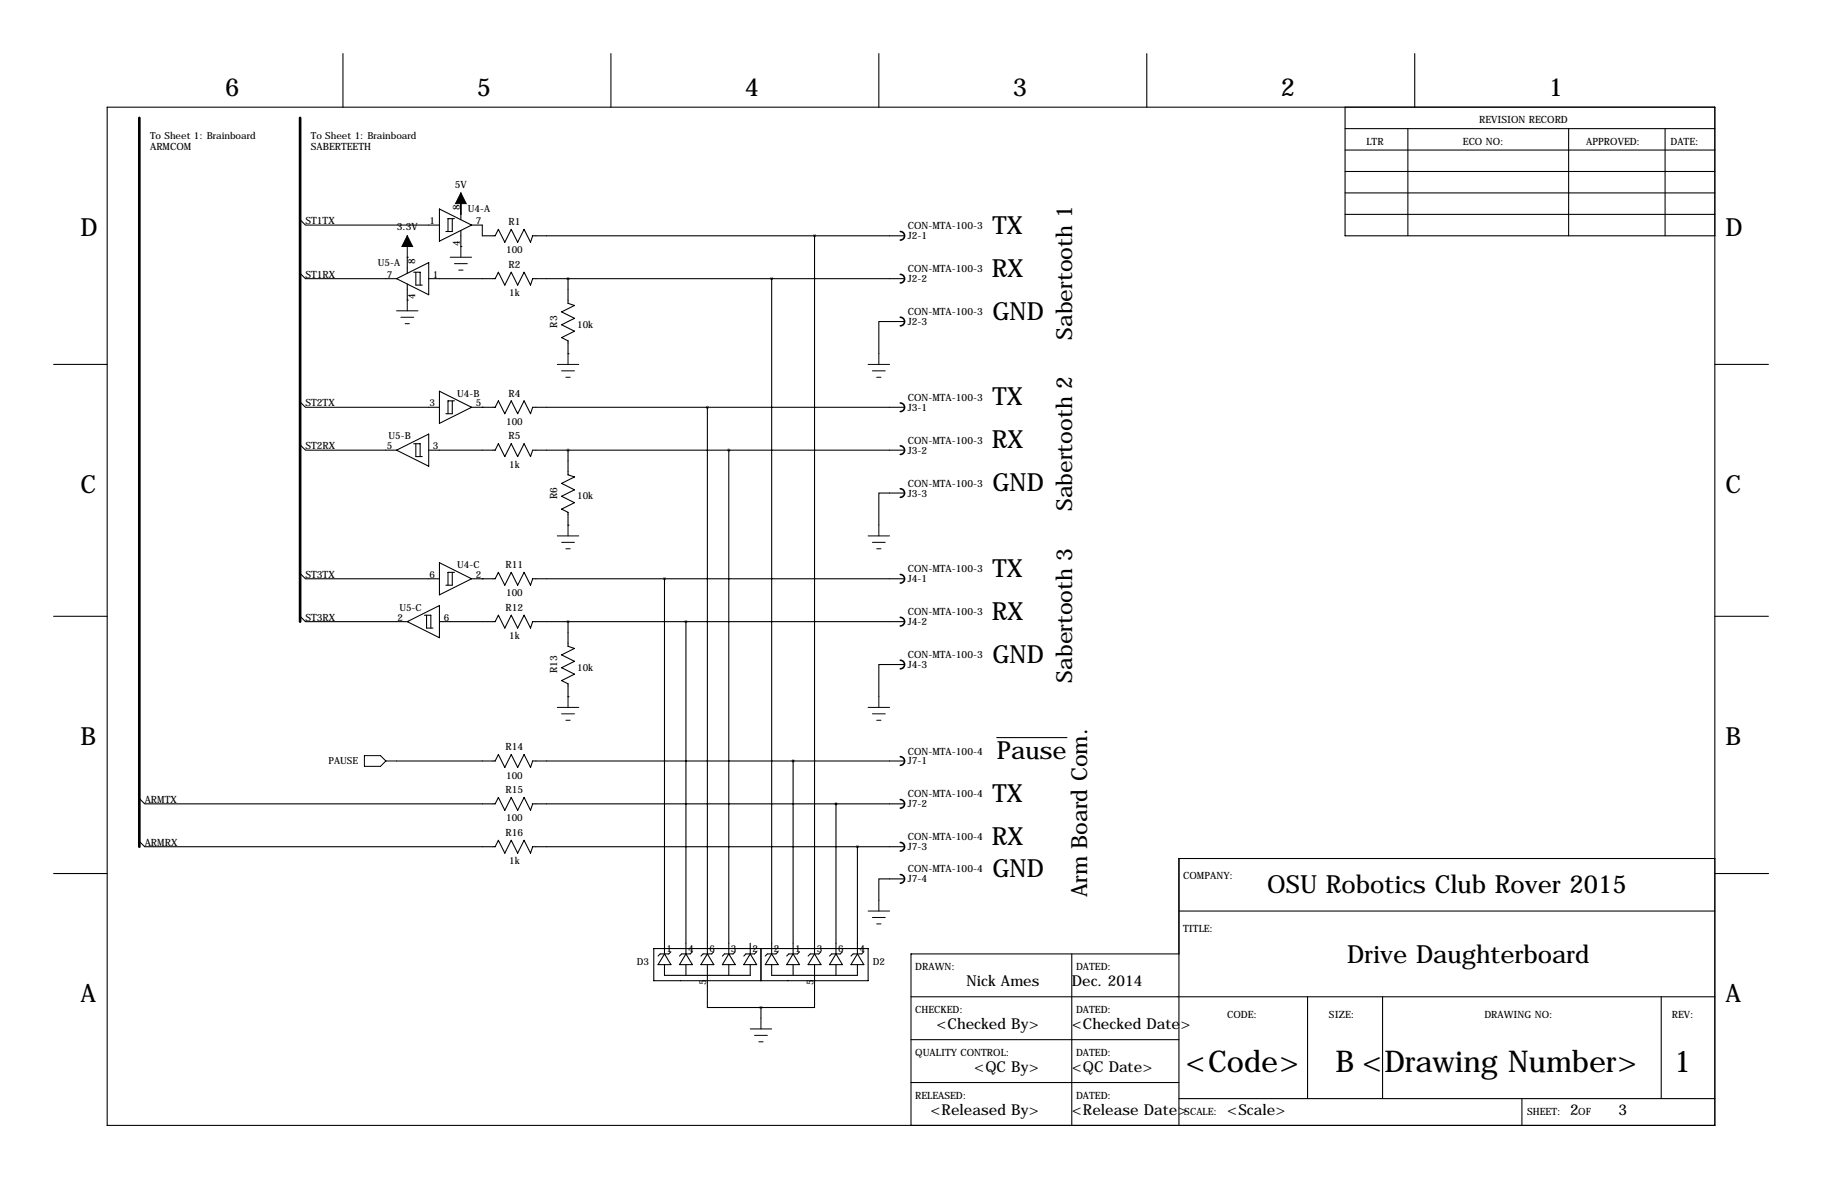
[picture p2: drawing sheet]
<svg xmlns="http://www.w3.org/2000/svg" width="432mm" height="279mm" viewBox="0 0 432 279" stroke-linecap="round" stroke-linejoin="round" font-family="sans-serif">
<g fill="none" stroke="#000" stroke-width=".25">
<path d="M81.3 12.7v12.7M144.8 12.7v12.7M208.3 12.7v12.7M271.8 12.7v12.7M335.3 12.7v12.7M25.4 25.4h381v241.3h-381zM318.8 30.5h87.6M318.8 35.6h87.6M318.8 25.4v30.5h87.6M333.7 30.5v25.4M371.8 30.5v25.4M394.6 30.5v25.4"/>
<path d="M71.1 52.1l1.3 1.2h31.7M104.1 49.5l7.7 3.8-7.7 3.9zM107.2 51.8v3.1h-1.5M107.7 51.8h-1.5v3.1M109.2 58.4h.1M109.2 48.3v3.8M109.2 54.6v3.8M111.8 53.3h2.5v2.6h3l.8-1.5 1.5 3 1.6-3 1.5 3 1.5-3 1.5 3 .5-1.5h88.2M193 55.9v170.2M318.8 45.7h87.6M318.8 50.8h87.6M318.8 40.6h87.6"/>
<path d="M71.1 64.8l1.3 1.2h21.6M94 66l7.6-3.8v7.6zM96.5 61h.1M96.5 71.1h.1M96.5 61v3.8M96.5 67.3v3.8M98 64.5h1.6v3.1M98.6 64.5v3.1h1.5M101.6 66h15.7l.8-1.5 1.5 3.1 1.6-3.1 1.5 3.1 1.5-3.1 1.5 3.1 .5-1.6h88.2M134.6 66v5.9l1.5 .5-3 1.5 3 1.5-3 1.6 3 1.5-3 1.5 1.5 .8v3M182.9 66v160.1M214.4 76.2h-6.1v7.6"/>
<path d="M12.7 86.4h12.7M71.1 95.2l1.3 1.3h31.7M104.1 92.7l7.7 3.8-7.7 3.8zM107.2 95v3h-1.5M107.7 95h-1.5v3M111.8 96.5h5.5l.8-1.5 1.5 3 1.6-3 1.5 3 1.5-3 1.5 3 .5-1.5h88.2M114.3 96.5h.1M134.6 83.8h.1M167.6 96.5v129.6M406.4 86.4h12.7M71.1 105.4l1.3 1.3h21.6M94 106.7l7.6-3.8v7.6z"/>
<path d="M98 105.2h1.6v3M98.6 105.2v3h1.5M101.6 106.7h15.7l.8-1.5 1.5 3 1.6-3 1.5 3 1.5-3 1.5 3 .5-1.5h88.2M134.6 106.7v5.8l1.5 .5-3 1.6 3 1.5-3 1.5 3 1.5-3 1.6 1.5 .7v3.1M172.7 106.7v119.4M214.4 116.8h-6.1v7.7M71.1 135.9l1.3 1.3h31.7M104.1 133.3l7.7 3.9-7.7 3.8zM107.2 135.6v3.1h-1.5M107.7 135.6h-1.5v3.1M111.8 137.2h5.5l.8-1.6 1.5 3.1 1.6-3.1 1.5 3.1 1.5-3.1 1.5 3.1 .5-1.5h88.2M114.3 137.2h.1"/>
<path d="M134.6 124.5h.1M157.5 137.2v88.9M12.7 146h12.7M71.1 146l1.3 1.3h24.1M96.5 147.3l7.6-3.8v7.6zM100.6 145.8h1.5v3M101.1 145.8v3h1.5M104.1 147.3h13.2l.8-1.5 1.5 3 1.6-3 1.5 3 1.5-3 1.5 3 .5-1.5h88.2M134.6 147.3v5.9l1.5 .5-3 1.5 3 1.5-3 1.5 3 1.6-3 1.5 1.5 .8v3M162.6 147.3v78.8M214.4 157.5h-6.1v7.6M406.4 146h12.7"/>
<path d="M134.6 165.1h.1M236.2 174.8h16.7M33 199.4l1.3 1.3h83l.8-1.6 1.5 3.1 1.6-3.1 1.5 3.1 1.5-3.1 1.5 3.1 .5-1.5h88.2M33 189.2l1.3 1.3h83l.8-1.5 1.5 3 1.6-3 1.5 3 1.5-3 1.5 3 .5-1.5h88.2M94 180.3h23.3l.8-1.5 1.5 3.1 1.6-3.1 1.5 3.1 1.5-3.1 1.5 3.1 .5-1.6h88.2M188 180.3v45.8M198.1 190.5v35.6M12.7 207h12.7M203.2 200.7v25.4M214.4 208.3h-6.1v5.1M279.4 215.9h127M406.4 203.5h-127v63.2"/>
<path d="M406.5 207h12.7M154.9 224.8h50.8v7.6h-50.8zM157.5 226.1l1.5 2.5h-3zM157.5 228.6v2.5h20.3v-2.5M159 225.6l-.5 .5h-2l-.5 .5M162.6 226.1l1.5 2.5h-3.1zM162.6 228.6v2.5M164.1 225.6l-.5 .5h-2.1l-.5 .5M167.6 228.6v10.2h12.7M167.6 226.1l1.6 2.5h-3.1zM169.2 225.6l-.5 .5h-2.1l-.5 .5M172.7 226.1l1.5 2.5h-3z"/>
<path d="M172.7 228.6v2.5M174.2 225.6l-.5 .5h-2l-.5 .5M177.8 226.1l1.5 2.5h-3zM177.8 223.5v2.6M179.3 225.6l-.5 .5h-2l-.5 .5M180.3 224.8v7.6M180.3 238.8v2.5M182.9 226.1l1.5 2.5h-3zM182.9 228.6v2.5h20.3v-2.5M184.4 225.6l-.5 .5h-2l-.5 .5M188 226.1l1.5 2.5h-3.1zM188 228.6v2.5"/>
<path d="M189.5 225.6l-.5 .5h-2.1l-.5 .5M193 228.6v10.2h-12.7M193 226.1l1.6 2.5h-3.1zM194.6 225.6l-.5 .5h-2.1l-.5 .5M198.1 226.1l1.5 2.5h-3zM198.1 228.6v2.5M199.6 225.6l-.5 .5h-2l-.5 .5M203.2 226.1l1.5 2.5h-3zM204.7 225.6l-.5 .5h-2l-.5 .5M215.9 236.2h190.5M254 226.1v40.6M279.4 226.1h-63.5v40.6"/>
<path d="M309.9 236.2v24.1M327.7 236.2v24.1M393.7 236.2v24.1M215.9 246.4h63.5M215.9 256.5h63.5M279.4 260.3h127M360.7 260.3v6.4"/>
</g>
<g fill="none" stroke="#000" stroke-width=".38">
<path d="M213.4 54.9a1.02 1.02 0 0 1 1 1 1.02 1.02 0 0 1-1 1M213.4 65a1.02 1.02 0 0 1 1 1 1.02 1.02 0 0 1-1 1.1M213.4 75.2a1.02 1.02 0 0 1 1 1 1.02 1.02 0 0 1-1 1M213.4 95.5a1.02 1.02 0 0 1 1 1 1.02 1.02 0 0 1-1 1M213.4 105.7a1.02 1.02 0 0 1 1 1 1.02 1.02 0 0 1-1 1M213.4 115.8a1.02 1.02 0 0 1 1 1 1.02 1.02 0 0 1-1 1.1M213.4 136.1a1.02 1.02 0 0 1 1 1.1 1.02 1.02 0 0 1-1 1M213.4 146.3a1.02 1.02 0 0 1 1 1 1.02 1.02 0 0 1-1 1M213.4 156.5a1.02 1.02 0 0 1 1 1 1.02 1.02 0 0 1-1 1M213.4 179.3a1.02 1.02 0 0 1 1 1 1.02 1.02 0 0 1-1 1.1M213.4 189.5a1.02 1.02 0 0 1 1 1 1.02 1.02 0 0 1-1 1M213.4 199.6a1.02 1.02 0 0 1 1 1.1 1.02 1.02 0 0 1-1 1"/>
<path d="M213.4 207.3a1.02 1.02 0 0 1 1 1 1.02 1.02 0 0 1-1 1"/>
</g>
<g fill="none" stroke="#000" stroke-width=".24">
<path d="M96.5 55.9v5.1M109.2 45.7v5.1M109.2 58.4v2.6M94 73.7h5.1M95 75.2h3M96 76.7h1M96.5 71.1v2.6M106.7 61h5.1M107.7 62.5h3M108.7 64h1M132.1 86.4h5.1M133.1 87.9h3"/>
<path d="M134.1 89.4h1M134.6 83.8v2.6M205.7 86.4h5.1M206.8 87.9h3M207.8 89.4h1M208.3 83.8v2.6M132.1 127h5.1M133.1 128.5h3M134.1 130h1M134.6 124.5v2.5M205.7 127h5.1M206.8 128.5h3"/>
<path d="M207.8 130h1M208.3 124.5v2.5M86.4 179.1h3.8l1.2 1.2-1.2 1.3h-3.8zM132.1 167.6h5.1M133.1 169.2h3M134.1 170.7h1M134.6 165.1v2.5M205.7 167.6h5.1M206.8 169.2h3M207.8 170.7h1M208.3 165.1v2.5M91.4 180.3h2.6"/>
<path d="M205.7 215.9h5.1M206.8 217.4h3M207.8 218.9h1M208.3 213.4v2.5M177.8 243.8h5.1M178.8 245.4h3.1M179.8 246.9h1M180.3 241.3v2.5"/>
</g>
<path d="M96.5 55.9l1.3 2.5h-2.6zM109.2 45.7l1.3 2.6h-2.6z" fill="#000" stroke="#000" stroke-width=".24"/>
<path d="M180.3 238.8a.05 .05 0 0 0 .1 0 .05 .05 0 0 0-.1 0zM193 55.9a.05 .05 0 0 0 .1 0 .05 .05 0 0 0-.1 0zM187.9 180.3a.05 .05 0 0 0 .1 0 .05 .05 0 0 0-.1 0zM167.6 96.5a.05 .05 0 0 0 .1 0 .05 .05 0 0 0-.1 0zM162.5 147.3a.05 .05 0 0 0 .1 0 .05 .05 0 0 0-.1 0z" fill="#000" stroke="#000" stroke-width=".63"/>
<path d="M33 27.9v172.8M71.1 27.9v119.4" fill="none" stroke="#000" stroke-width=".63"/>
<g font-size="7.1">
<text x="281" y="254">&lt;Code&gt;</text>
<text x="316.5" y="254">B &lt;Drawing Number&gt;</text>
<text x="396.7" y="254">1</text>
</g>
<g font-size="5.9">
<text x="53.3" y="22.9">6</text>
<text x="113" y="22.9">5</text>
<text x="176.5" y="22.9">4</text>
<text x="240" y="22.9">3</text>
<text x="303.5" y="22.9">2</text>
<text x="367" y="22.9">1</text>
<text x="19" y="55.9">D</text>
<text x="235.2" y="55.4">TX</text>
<text x="408.9" y="55.9">D</text>
<text x="235" y="65.6">RX</text>
<text x="235.2" y="75.7">GND</text>
<text x="235.2" y="96.1">TX</text>
<text x="235" y="106.2">RX</text>
<text x="19" y="116.8">C</text>
<text x="235.2" y="116.4">GND</text>
<text x="408.9" y="116.8">C</text>
<text x="235.2" y="136.7">TX</text>
<text x="235" y="146.9">RX</text>
<text x="235.2" y="157">GND</text>
<text x="19" y="176.5">B</text>
<text x="236.2" y="179.9">Pause</text>
<text x="408.9" y="176.5">B</text>
<text x="235.2" y="190">TX</text>
<text x="235" y="200.2">RX</text>
<text x="235.2" y="207.8">GND</text>
<text x="300.3" y="211.6">OSU Robotics Club Rover 2015</text>
<text x="319.3" y="228.1">Drive Daughterboard</text>
<text x="19" y="237.5">A</text>
<text x="408.9" y="237.5">A</text>
</g>
<g font-size="5.3">
<text x="254.1" y="80.5" transform="rotate(-90 254.1 80.5)">Sabertooth 1</text>
<text x="254.1" y="121.1" transform="rotate(-90 254.1 121.1)">Sabertooth 2</text>
<text x="254.1" y="161.8" transform="rotate(-90 254.1 161.8)">Sabertooth 3</text>
<text x="257.6" y="212.6" transform="rotate(-90 257.6 212.6)">Arm Board Com.</text>
</g>
<g font-size="3.6">
<text x="229.1" y="233.7">Nick Ames</text>
<text x="254" y="233.7">Dec. 2014</text>
<text x="221.9" y="243.8">&lt;Checked By&gt;</text>
<text x="254" y="243.8">&lt;Checked Date&gt;</text>
<text x="230.9" y="254">&lt;QC By&gt;</text>
<text x="254" y="254">&lt;QC Date&gt;</text>
<text x="220.5" y="264.1">&lt;Released By&gt;</text>
<text x="254" y="264.1">&lt;Release Date&gt;</text>
<text x="290.8" y="264.1">&lt;Scale&gt;</text>
<text x="372.1" y="264.1">2</text>
<text x="383.5" y="264.1">3</text>
</g>
<g font-size="2.4">
<text x="350.5" y="29.2">REVISION RECORD</text>
<text x="35.6" y="35.6">ARMCOM</text>
<text x="73.7" y="35.6">SABERTEETH</text>
<text x="323.8" y="34.3">LTR</text>
<text x="346.7" y="34.3">ECO NO:</text>
<text x="375.9" y="34.3">APPROVED:</text>
<text x="395.9" y="34.3">DATE:</text>
<text x="107.8" y="44.4">5V</text>
<text x="72.4" y="53.1">ST1TX</text>
<text x="120.5" y="53.3">R1</text>
<text x="94" y="54.6">3.3V</text>
<text x="215.1" y="56.7">J2-1</text>
<text x="215.1" y="54.4">CON-MTA-100-3</text>
<text x="72.4" y="65.8">ST1RX</text>
<text x="120.5" y="63.5">R2</text>
<text x="215.1" y="64.5">CON-MTA-100-3</text>
<text x="215.1" y="66.9">J2-2</text>
<text x="132.1" y="77.6" transform="rotate(-90 132.1 77.6)">R3</text>
<text x="215.1" y="77">J2-3</text>
<text x="215.1" y="74.7">CON-MTA-100-3</text>
<text x="120.5" y="94">R4</text>
<text x="215.1" y="95">CON-MTA-100-3</text>
<text x="72.4" y="96.3">ST2TX</text>
<text x="215.1" y="97.4">J3-1</text>
<text x="72.4" y="106.4">ST2RX</text>
<text x="120.5" y="104.1">R5</text>
<text x="215.1" y="107.5">J3-2</text>
<text x="215.1" y="105.2">CON-MTA-100-3</text>
<text x="132.1" y="118.3" transform="rotate(-90 132.1 118.3)">R6</text>
<text x="215.1" y="117.7">J3-3</text>
<text x="215.1" y="115.3">CON-MTA-100-3</text>
<text x="72.4" y="136.9">ST3TX</text>
<text x="119.8" y="134.6">R11</text>
<text x="215.1" y="138">J4-1</text>
<text x="215.1" y="135.6">CON-MTA-100-3</text>
<text x="72.4" y="147.1">ST3RX</text>
<text x="119.8" y="144.8">R12</text>
<text x="215.1" y="148.2">J4-2</text>
<text x="215.1" y="145.8">CON-MTA-100-3</text>
<text x="215.1" y="156">CON-MTA-100-3</text>
<text x="132.1" y="159.6" transform="rotate(-90 132.1 159.6)">R13</text>
<text x="215.1" y="158.3">J4-3</text>
<text x="119.8" y="177.8">R14</text>
<text x="215.1" y="178.8">CON-MTA-100-4</text>
<text x="215.1" y="181.2">J7-1</text>
<text x="34.3" y="190.2">ARMTX</text>
<text x="119.8" y="188">R15</text>
<text x="215.1" y="191.3">J7-2</text>
<text x="215.1" y="189">CON-MTA-100-4</text>
<text x="34.3" y="200.4">ARMRX</text>
<text x="119.8" y="198.1">R16</text>
<text x="215.1" y="201.5">J7-3</text>
<text x="215.1" y="199.1">CON-MTA-100-4</text>
<text x="215.1" y="209.1">J7-4</text>
<text x="215.1" y="206.8">CON-MTA-100-4</text>
<text x="280.4" y="208.3">COMPANY:</text>
<text x="280.4" y="221">TITLE:</text>
<text x="216.9" y="229.9">DRAWN:</text>
<text x="255" y="229.9">DATED:</text>
<text x="216.9" y="240">CHECKED:</text>
<text x="255" y="240">DATED:</text>
<text x="290.8" y="241.3">CODE:</text>
<text x="315" y="241.3">SIZE:</text>
<text x="351.8" y="241.3">DRAWING NO:</text>
<text x="396.2" y="241.3">REV:</text>
<text x="216.9" y="250.2">QUALITY CONTROL:</text>
<text x="255" y="250.2">DATED:</text>
<text x="216.9" y="260.3">RELEASED:</text>
<text x="255" y="260.3">DATED:</text>
<text x="280.7" y="264.2">SCALE:</text>
<text x="361.9" y="264.2">SHEET:</text>
<text x="374" y="264.2">OF</text>
</g>
<g font-size="2.3">
<text x="35.6" y="33">To Sheet 1: Brainboard</text>
<text x="73.7" y="33">To Sheet 1: Brainboard</text>
<text x="101.8" y="53.1">1</text>
<text x="109" y="49.8" transform="rotate(-90 109 49.8)">8</text>
<text x="110.9" y="50.3">U4-A</text>
<text x="112.8" y="53.1">7</text>
<text x="109" y="58.2" transform="rotate(-90 109 58.2)">4</text>
<text x="89.6" y="63">U5-A</text>
<text x="91.6" y="65.8">7</text>
<text x="98.4" y="62.5" transform="rotate(-90 98.4 62.5)">8</text>
<text x="102.6" y="65.8">1</text>
<text x="119.9" y="60">100</text>
<text x="98.4" y="70.9" transform="rotate(-90 98.4 70.9)">4</text>
<text x="120.7" y="70.2">1k</text>
<text x="136.8" y="77.7">10k</text>
<text x="108.4" y="94">U4-B</text>
<text x="101.8" y="96.3">3</text>
<text x="112.8" y="96.3">5</text>
<text x="119.9" y="100.7">100</text>
<text x="91.6" y="106.4">5</text>
<text x="92.1" y="104.1">U5-B</text>
<text x="102.6" y="106.4">3</text>
<text x="120.7" y="110.8">1k</text>
<text x="136.8" y="118.4">10k</text>
<text x="101.8" y="136.9">6</text>
<text x="108.4" y="134.6">U4-C</text>
<text x="112.8" y="136.9">2</text>
<text x="119.9" y="141.3">100</text>
<text x="94.2" y="147.1">2</text>
<text x="94.6" y="144.8">U5-C</text>
<text x="105.2" y="147.1">6</text>
<text x="120.7" y="151.5">1k</text>
<text x="136.8" y="159">10k</text>
<text x="77.9" y="181.1">PAUSE</text>
<text x="119.9" y="184.5">100</text>
<text x="119.9" y="194.7">100</text>
<text x="120.7" y="204.8">1k</text>
<text x="158" y="225.6">1</text>
<text x="163.1" y="225.6">4</text>
<text x="168.1" y="225.6">6</text>
<text x="173.2" y="225.6">3</text>
<text x="178.3" y="225.6">2</text>
<text x="183.4" y="225.6">2</text>
<text x="188.5" y="225.6">1</text>
<text x="193.5" y="225.6">3</text>
<text x="198.6" y="225.6">6</text>
<text x="203.7" y="225.6">4</text>
<text x="151" y="228.6">D3</text>
<text x="167.4" y="233.5" transform="rotate(-90 167.4 233.5)">5</text>
<text x="192.8" y="233.5" transform="rotate(-90 192.8 233.5)">5</text>
<text x="206.8" y="228.6">D2</text>
</g>
</svg>
